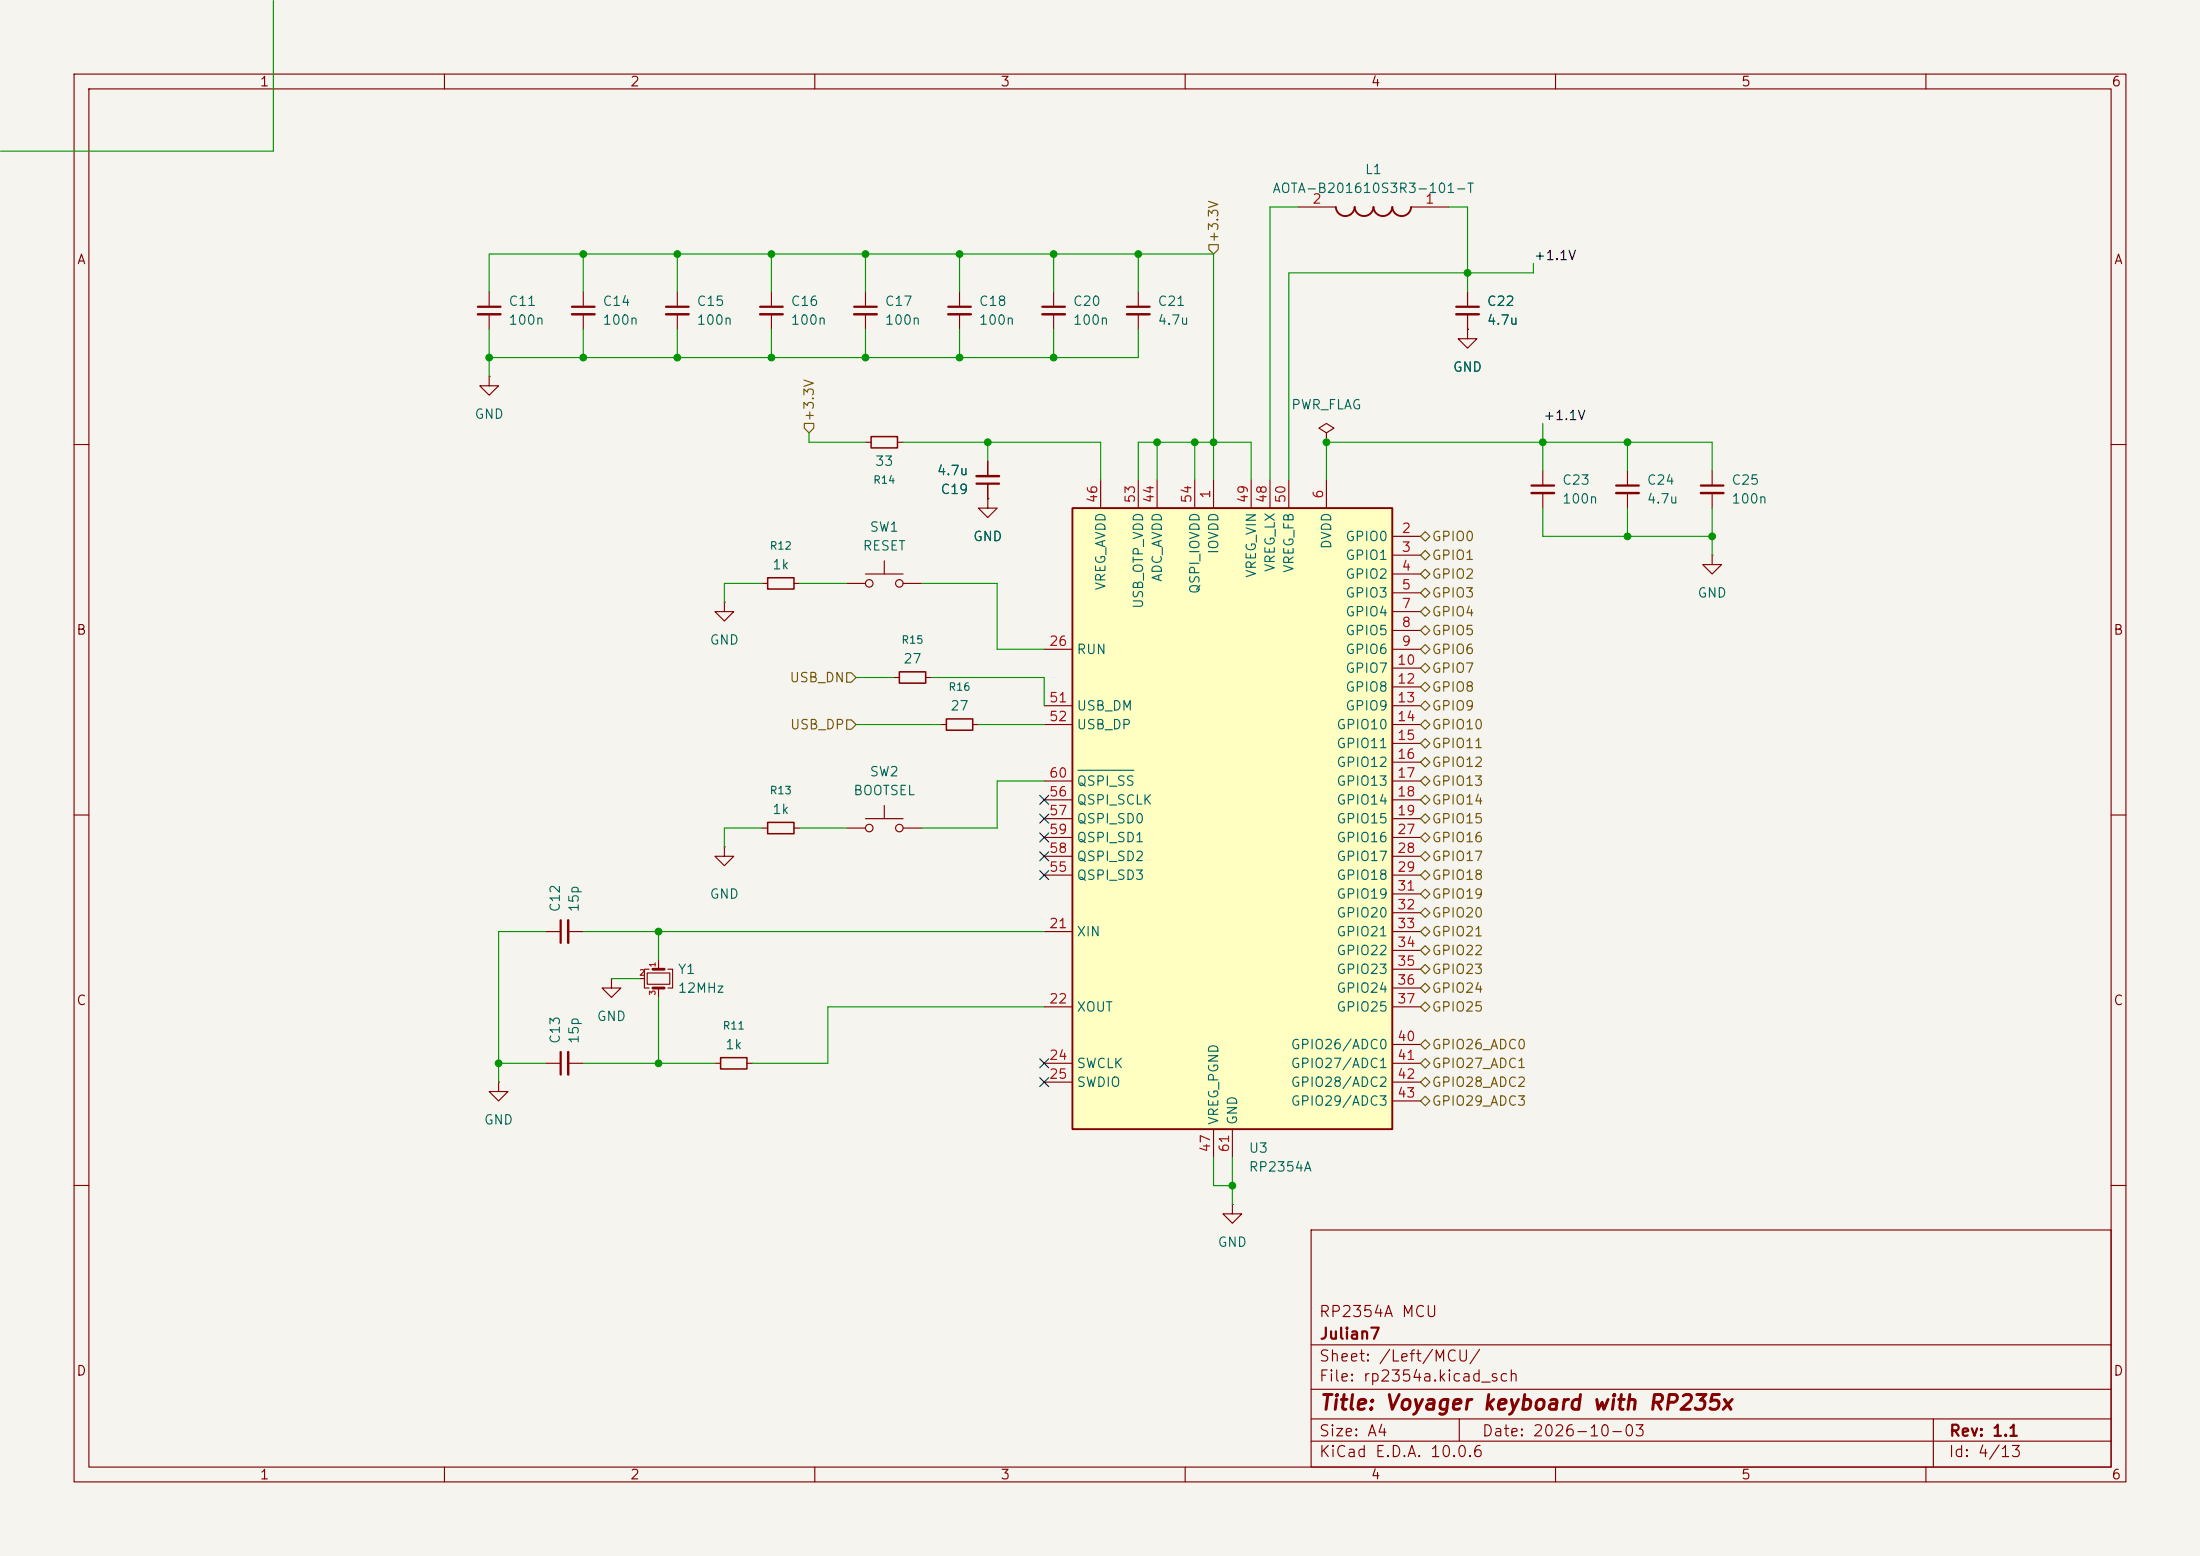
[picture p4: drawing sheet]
<svg xmlns="http://www.w3.org/2000/svg" width="297mm" height="210mm" viewBox="0 0 297 210" stroke-linecap="round" stroke-linejoin="round" font-family="sans-serif">
<path d="M0 0h297v210h-297z" fill="#f5f4ef" stroke="#f5f4ef" stroke-width=".14"/>
<g fill="none" stroke="#840000" stroke-width=".15">
<path d="M10 10h277v190h-277zM12 12h273v186h-273zM60 10v2M110 10v2M160 10v2M210 10v2M260 10v2M78.7 39.4v2M78.7 42.4v2.1M10 60h2M285 60h2M10 110h2"/>
<path d="M285 110h2M96.5 143.5h.8M100.8 143.5h.8M10 160h2M166.4 162.6v1.2h1.2l-1.2 1.3-1.3-1.3h1.3M166.4 162.6h.1M177 166h108v32h-108zM285 160h2M60 198v2M110 198v2M160 198v2M177 194.5h108"/>
<path d="M177 191.5h108M177 187.5h108M177 181.5h108M197 191.5v3M210 198v2M260 198v2M261 191.5v6.5"/>
</g>
<path d="M77.2 41.4h3.1" fill="none" stroke="#840000" stroke-width=".3"/>
<path d="M77.2 42.4h3.1" fill="none" stroke="#840000" stroke-width=".33"/>
<path d="M97.3 142.7h3.5v1.6h-3.5z" fill="none" stroke="#840000" stroke-width=".2"/>
<path d="M144.8 68.6h43.2v83.8h-43.2z" fill="#ffffc2"/>
<path d="M180.3 27.9a1.27 1.27 0 0 0 1.3 1.3 1.27 1.27 0 0 0 1.3-1.3 1.27 1.27 0 0 0 1.2 1.3 1.27 1.27 0 0 0 1.3-1.3 1.27 1.27 0 0 0 1.3 1.3 1.27 1.27 0 0 0 1.3-1.3 1.27 1.27 0 0 0 1.2 1.3 1.27 1.27 0 0 0 1.3-1.3M144.8 68.6h43.2v83.8h-43.2z" fill="none" stroke="#840000" stroke-width=".25"/>
<g fill="none" stroke="#840000" stroke-width=".15">
<path d="M66 39.4v2M91.4 39.4v2M104.1 39.4v2M116.8 39.4v2M129.5 39.4v2M142.2 39.4v2M153.7 39.4v2M175.3 27.9h5M190.5 27.9h5.1M198.1 39.4v2M66 50.8v1.3h1.3l-1.3 1.2-1.2-1.2h1.2M66 50.8h.1"/>
<path d="M66 42.4v2.1M91.4 42.4v2.1M104.1 42.4v2.1M116.8 42.4v2.1M116.8 59.7h.8M121.2 59.7h.7M129.5 42.4v2.1M142.2 42.4v2.1M153.7 42.4v2.1M179.1 58.4l1-.6-1-.6-1 .6 1 .6v1.3M179.1 59.7h.1M198.1 44.5v1.2h1.3l-1.3 1.3-1.3-1.3h1.3"/>
<path d="M198.1 44.5h.1M198.1 42.4v2.1M102.9 78.7h.7M107.2 78.7h.7M114.3 78.7h2.5M116.8 77.5h5.1M119.4 75.7v1.8M121.9 78.7h2.6M133.3 67.3v1.3h1.3l-1.3 1.3-1.2-1.3h1.2M133.3 67.3h.1M133.3 62.2v2.1M133.3 65.3v2"/>
<path d="M148.6 64.8v3.8M153.7 64.8v3.8M156.2 64.8v3.8M161.3 64.8v3.8M163.8 64.8v3.8M168.9 64.8v3.8M171.4 64.8v3.8M174 64.8v3.8M179.1 64.8v3.8M188 72.4h3.8M188 74.9h3.8M188 77.5h3.8"/>
<path d="M208.3 63.5v2M208.3 66.5v2.1M219.7 63.5v2M219.7 66.5v2.1M231.1 74.9v1.3h1.3l-1.3 1.3-1.2-1.3h1.2M231.1 74.9h.1M231.1 63.5v2M231.1 66.5v2.1M97.8 81.3v1.3h1.3l-1.3 1.2-1.3-1.2h1.3M97.8 81.3h.1M120.6 91.4h.8M125 91.4h.7"/>
<path d="M127 97.8h.8M131.3 97.8h.8M141 87.6h3.8M141 95.3h3.8M141 97.8h3.8M188 80h3.8M188 82.6h3.8M188 85.1h3.8M188 87.6h3.8M188 90.2h3.8M188 92.7h3.8M188 95.3h3.8"/>
<path d="M188 97.8h3.8M97.8 114.3v1.3h1.3l-1.3 1.2-1.3-1.2h1.3M97.8 114.3h.1M102.9 111.8h.7M107.2 111.8h.7M114.3 111.8h2.5M116.8 110.5h5.1M119.4 108.7v1.8M121.9 111.8h2.6M141 105.4h3.8M141 108h3.8M141 110.5h3.8"/>
<path d="M141 113h3.8M141 115.6h3.8M141 118.1h3.8M188 100.3h3.8M188 102.9h3.8M188 105.4h3.8M188 108h3.8M188 110.5h3.8M188 113h3.8M188 115.6h3.8M188 118.1h3.8M73.7 125.7h2"/>
<path d="M76.7 125.7h2M82.5 132.1v1.3h1.3l-1.3 1.2-1.2-1.2h1.2M82.5 132.1h.1M86.4 132.1h.6M87.4 131.3h3v1.5h-3zM87.6 130.8h-.6v2.6h.6M88.9 129.5v1.3M88.9 133.4v1.2M90.2 130.8h.6v2.6h-.6M141 125.7h3.8M141 135.9h3.8M188 125.7h3.8"/>
<path d="M188 135.9h3.8M188 120.7h3.8M188 123.2h3.8M188 128.3h3.8M188 130.8h3.8M188 133.4h3.8M67.3 146.1v1.2h1.3l-1.3 1.3-1.3-1.3h1.3M67.3 146.1h.1M73.7 143.5h2M76.7 143.5h2M141 143.5h3.8M141 146.1h3.8"/>
<path d="M163.8 152.4v3.8M166.4 152.4v3.8M188 143.5h3.8M188 146.1h3.8M188 141h3.8M188 148.6h3.8"/>
<circle cx="117.3" cy="78.7" r=".51"/>
<circle cx="121.4" cy="78.7" r=".51"/>
<circle cx="117.3" cy="111.8" r=".51"/>
<circle cx="121.4" cy="111.8" r=".51"/>
</g>
<path d="M145.5 104h7.6" fill="none" stroke="#006464" stroke-width=".15"/>
<g fill="none" stroke="#840000" stroke-width=".3">
<path d="M64.5 41.4h3.1M89.9 41.4h3.1M102.6 41.4h3.1M115.3 41.4h3.1M128 41.4h3.1M140.7 41.4h3.1M152.1 41.4h3.1M196.6 41.4h3M131.8 65.3h3.1M206.8 65.5h3M218.2 65.5h3M229.6 65.5h3.1"/>
<path d="M75.7 124.2v3.1M75.7 142v3"/>
</g>
<g fill="none" stroke="#840000" stroke-width=".33">
<path d="M64.5 42.4h3.1M89.9 42.4h3.1M102.6 42.4h3.1M115.3 42.4h3.1M128 42.4h3.1M140.7 42.4h3.1M152.1 42.4h3.1M196.6 42.4h3M131.8 64.3h3.1M206.8 66.5h3M218.2 66.5h3M229.6 66.5h3.1"/>
<path d="M76.7 124.2v3.1M76.7 142v3"/>
</g>
<path d="M117.6 58.9h3.6v1.6h-3.6zM103.6 78h3.6v1.5h-3.6zM121.4 90.7h3.6v1.5h-3.6zM127.8 97h3.5v1.6h-3.5zM103.6 111h3.6v1.5h-3.6z" fill="none" stroke="#840000" stroke-width=".2"/>
<path d="M88.1 130.8h1.6M88.1 133.4h1.6" fill="none" stroke="#840000" stroke-width=".38"/>
<g fill="none" stroke="#725600" stroke-width=".15">
<path d="M163.2 33h1.3v.7l-.7 .6-.6-.6zM108.6 57.2h1.3v.6l-.7 .6-.6-.6zM191.8 72.4l.6-.6 .6 .6-.6 .6zM191.8 77.5l.6-.7 .6 .7-.6 .6zM192.4 74.3l.6 .6-.6 .7-.6-.7zM114.3 90.8h.6l.7 .6-.7 .7h-.6zM114.3 97.2h.6l.7 .6-.7 .6h-.6zM191.8 80l.6-.6 .6 .6-.6 .6zM191.8 85.1l.6-.6 .6 .6-.6 .6zM191.8 87.6l.6-.6 .6 .6-.6 .7zM191.8 82.6l.6-.7 .6 .7-.6 .6zM191.8 92.7l.6-.6 .6 .6-.6 .6z"/>
<path d="M191.8 95.3l.6-.7 .6 .7-.6 .6zM192.4 89.5l.6 .7-.6 .6-.6-.6zM192.4 97.2l.6 .6-.6 .6-.6-.6zM191.8 110.5l.6-.6 .6 .6-.6 .6zM191.8 105.4l.6-.6 .6 .6-.6 .6zM191.8 100.3l.6-.6 .6 .6-.6 .7zM191.8 102.9l.6-.7 .6 .7-.6 .6zM191.8 108l.6-.7 .6 .7-.6 .6zM191.8 113l.6-.6 .6 .6-.6 .7zM191.8 118.1l.6-.6 .6 .6-.6 .6zM191.8 115.6l.6-.7 .6 .7-.6 .6zM191.8 125.7l.6-.6 .6 .6-.6 .7z"/>
<path d="M191.8 128.3l.6-.7 .6 .7-.6 .6zM191.8 123.2l.6-.6 .6 .6-.6 .6zM191.8 135.9l.6-.6 .6 .6-.6 .6zM191.8 133.4l.6-.7 .6 .7-.6 .6zM191.8 130.8l.6-.6 .6 .6-.6 .6zM192.4 120l.6 .7-.6 .6-.6-.6zM191.8 143.5l.6-.6 .6 .6-.6 .6zM191.8 146.1l.6-.7 .6 .7-.6 .6zM191.8 141l.6-.7 .6 .7-.6 .6zM191.8 148.6l.6-.6 .6 .6-.6 .6z"/>
</g>
<g fill="none" stroke="#009600" stroke-width=".15">
<path d="M36.9 .1v20.3h-36.8M66 39.4v-5.1h97.8v30.5M78.7 34.3v5.1M91.4 34.3v5.1M104.1 34.3v5.1M116.8 34.3v5.1M129.5 34.3v5.1M142.2 34.3v5.1M153.7 34.3v5.1M175.3 27.9h-3.9v36.9M195.6 27.9h2.5v11.5M207 35.6v1.2h-33v28"/>
<path d="M66 44.5v6.3M78.7 44.5v3.8M91.4 44.5v3.8M104.1 44.5v3.8M109.2 58.4v1.3h7.6M116.8 44.5v3.8M121.9 59.7h26.7v5.1M129.5 44.5v3.8M133.3 59.7v2.5M142.2 44.5v3.8M153.7 44.5v3.8h-87.7M156.2 59.7v5.1"/>
<path d="M161.3 59.7v5.1M208.3 57.2v6.3M219.7 59.7v3.8M102.9 78.7h-5.1v2.6M107.9 78.7h6.4M124.5 78.7h10.1v8.9h6.4M153.7 64.8v-5.1h15.2v5.1M208.3 68.6v3.8h22.8M219.7 68.6v3.8M231.1 63.5v-3.8h-52v5.1M231.1 68.6v6.3M115.6 91.4h5"/>
<path d="M115.6 97.8h11.4M125.7 91.4h15.3v3.9M132.1 97.8h8.9M102.9 111.8h-5.1v2.5M107.9 111.8h6.4M141 105.4h-6.4v6.4h-10.1M73.7 125.7h-6.4v20.4M78.7 125.7h62.3M82.5 132.1h3.9M88.9 125.7v3.8M88.9 134.6v8.9M141 135.9h-29.2v7.6h-10.2"/>
<path d="M67.3 143.5h6.4M78.7 143.5h17.8M163.8 156.2v3.8h2.6M166.4 156.2v6.4"/>
</g>
<g fill="none" stroke="#000084" stroke-width=".15">
<path d="M140.4 109.9l1.2 1.2M140.4 112.4l1.2 1.2M140.4 107.3l1.2 1.3M140.4 117.5l1.2 1.2M140.4 115l1.2 1.2M141.6 109.9l-1.2 1.2M141.6 112.4l-1.2 1.2M141.6 107.3l-1.2 1.3M141.6 117.5l-1.2 1.2M141.6 115l-1.2 1.2M140.4 142.9l1.2 1.2M140.4 145.4l1.2 1.3"/>
<path d="M141.6 142.9l-1.2 1.2M141.6 145.4l-1.2 1.3"/>
</g>
<g fill="#009600" stroke="#009600" stroke-width=".14">
<circle cx="198.1" cy="36.8" r=".46"/>
<circle cx="219.7" cy="59.7" r=".46"/>
<circle cx="219.7" cy="72.4" r=".46"/>
<circle cx="179.1" cy="59.7" r=".46"/>
<circle cx="208.3" cy="59.7" r=".46"/>
<circle cx="231.1" cy="72.4" r=".46"/>
<circle cx="66" cy="48.3" r=".46"/>
<circle cx="88.9" cy="125.7" r=".46"/>
<circle cx="78.7" cy="48.3" r=".46"/>
<circle cx="91.4" cy="34.3" r=".46"/>
<circle cx="91.4" cy="48.3" r=".46"/>
<circle cx="104.1" cy="48.3" r=".46"/>
<circle cx="104.1" cy="34.3" r=".46"/>
<circle cx="78.7" cy="34.3" r=".46"/>
<circle cx="67.3" cy="143.5" r=".46"/>
<circle cx="142.2" cy="48.3" r=".46"/>
<circle cx="142.2" cy="34.3" r=".46"/>
<circle cx="153.7" cy="34.3" r=".46"/>
<circle cx="129.5" cy="48.3" r=".46"/>
<circle cx="116.8" cy="48.3" r=".46"/>
<circle cx="161.3" cy="59.7" r=".46"/>
<circle cx="163.8" cy="59.7" r=".46"/>
<circle cx="129.5" cy="34.3" r=".46"/>
<circle cx="116.8" cy="34.3" r=".46"/>
<circle cx="133.3" cy="59.7" r=".46"/>
<circle cx="156.2" cy="59.7" r=".46"/>
<circle cx="88.9" cy="143.5" r=".46"/>
<circle cx="166.4" cy="160" r=".46"/>
</g>
<text font-size="2" fill="#840000" x="178" y="190.8">Title: Voyager keyboard with RP235x</text>
<g font-size="1.5" fill="#840000">
<text x="178" y="178.1">RP2354A MCU</text>
<text x="178" y="184.1">Sheet: /Left/MCU/</text>
<text x="178" y="181.1">Julian7</text>
<text x="178" y="186.8">File: rp2354a.kicad_sch</text>
<text x="178" y="197">KiCad E.D.A. 10.0.6</text>
<text x="178" y="194.2">Size: A4</text>
<text x="200" y="194.2">Date: 2026-10-03</text>
<text x="263" y="197">Id: 4/13</text>
<text x="263" y="194.2">Rev: 1.1</text>
</g>
<g font-size="1.3" fill="#840000">
<text x="35" y="12">1</text>
<text x="85" y="12">2</text>
<text x="135" y="12">3</text>
<text x="185" y="12">4</text>
<text x="235" y="12">5</text>
<text x="285" y="12">6</text>
<text x="10.3" y="36">A</text>
<text x="285.3" y="36">A</text>
<text x="10.2" y="86">B</text>
<text x="285.2" y="86">B</text>
<text x="10.2" y="136">C</text>
<text x="285.2" y="136">C</text>
<text x="10.2" y="186">D</text>
<text x="285.2" y="186">D</text>
<text x="35" y="200">1</text>
<text x="85" y="200">2</text>
<text x="135" y="200">3</text>
<text x="185" y="200">4</text>
<text x="235" y="200">5</text>
<text x="285" y="200">6</text>
</g>
<g font-size="1.3" fill="#006464">
<text x="184.2" y="23.8">L1</text>
<text x="171.7" y="26.4">AOTA-B201610S3R3-101-T</text>
<text x="68.6" y="41.6">C11</text>
<text x="81.3" y="41.6">C14</text>
<text x="94" y="41.6">C15</text>
<text x="106.7" y="41.6">C16</text>
<text x="119.4" y="41.6">C17</text>
<text x="132.1" y="41.6">C18</text>
<text x="144.8" y="41.6">C20</text>
<text x="156.2" y="41.6">C21</text>
<text x="200.6" y="41.6">C22</text>
<text x="68.6" y="44.1">100n</text>
<text x="81.3" y="44.1">100n</text>
<text x="94" y="44.1">100n</text>
<text x="106.7" y="44.1">100n</text>
<text x="119.4" y="44.1">100n</text>
<text x="132.1" y="44.1">100n</text>
<text x="144.8" y="44.1">100n</text>
<text x="156.2" y="44.1">4.7u</text>
<text x="200.6" y="44.1">4.7u</text>
<text x="196.1" y="50.5">GND</text>
<text x="64" y="56.8">GND</text>
<text x="174.2" y="55.6">PWR_FLAG</text>
<text x="118" y="63.2">33</text>
<text x="126.4" y="64.5">4.7u</text>
<text x="210.8" y="65.7">C23</text>
<text x="222.2" y="65.7">C24</text>
<text x="233.7" y="65.7">C25</text>
<text x="126.9" y="67">C19</text>
<text x="210.8" y="68.3">100n</text>
<text x="222.2" y="68.3">4.7u</text>
<text x="233.7" y="68.3">100n</text>
<text x="104.2" y="77.2">1k</text>
<text x="116.4" y="74.6">RESET</text>
<text x="117.3" y="72.1">SW1</text>
<text x="131.3" y="73.4">GND</text>
<text x="164.8" y="74.9" transform="rotate(-90 164.8 74.9)">IOVDD</text>
<text x="172.4" y="77.3" transform="rotate(-90 172.4 77.3)">VREG_LX</text>
<text x="175" y="77.4" transform="rotate(-90 175 77.4)">VREG_FB</text>
<text x="180" y="74.2" transform="rotate(-90 180 74.2)">DVDD</text>
<text x="181.5" y="73.4">GPIO0</text>
<text x="181.5" y="75.9">GPIO1</text>
<text x="149.6" y="79.8" transform="rotate(-90 149.6 79.8)">VREG_AVDD</text>
<text x="154.6" y="82.3" transform="rotate(-90 154.6 82.3)">USB_OTP_VDD</text>
<text x="157.2" y="78.6" transform="rotate(-90 157.2 78.6)">ADC_AVDD</text>
<text x="162.3" y="80.3" transform="rotate(-90 162.3 80.3)">QSPI_IOVDD</text>
<text x="169.9" y="78.1" transform="rotate(-90 169.9 78.1)">VREG_VIN</text>
<text x="181.5" y="78.4">GPIO2</text>
<text x="181.5" y="81">GPIO3</text>
<text x="181.5" y="83.5">GPIO4</text>
<text x="229.1" y="81">GND</text>
<text x="95.7" y="87.3">GND</text>
<text x="121.9" y="89.9">27</text>
<text x="145.3" y="88.6">RUN</text>
<text x="181.5" y="86.1">GPIO5</text>
<text x="181.5" y="88.6">GPIO6</text>
<text x="181.5" y="91.1">GPIO7</text>
<text x="181.5" y="93.7">GPIO8</text>
<text x="128.2" y="96.2">27</text>
<text x="145.3" y="96.2">USB_DM</text>
<text x="145.3" y="98.8">USB_DP</text>
<text x="180.3" y="98.8">GPIO10</text>
<text x="180.3" y="101.3">GPIO11</text>
<text x="181.5" y="96.2">GPIO9</text>
<text x="115.1" y="107.6">BOOTSEL</text>
<text x="117.3" y="105.1">SW2</text>
<text x="145.3" y="106.4">QSPI_SS</text>
<text x="180.3" y="103.8">GPIO12</text>
<text x="180.3" y="106.4">GPIO13</text>
<text x="104.2" y="110.2">1k</text>
<text x="145.3" y="108.9">QSPI_SCLK</text>
<text x="145.3" y="111.5">QSPI_SD0</text>
<text x="145.3" y="114">QSPI_SD1</text>
<text x="180.3" y="108.9">GPIO14</text>
<text x="180.3" y="111.5">GPIO15</text>
<text x="180.3" y="114">GPIO16</text>
<text x="145.3" y="119.1">QSPI_SD3</text>
<text x="145.3" y="116.5">QSPI_SD2</text>
<text x="180.3" y="116.5">GPIO17</text>
<text x="180.3" y="119.1">GPIO18</text>
<text x="75.9" y="123.2" transform="rotate(-90 75.9 123.2)">C12</text>
<text x="78.4" y="123.2" transform="rotate(-90 78.4 123.2)">15p</text>
<text x="95.7" y="121.6">GND</text>
<text x="180.3" y="121.6">GPIO19</text>
<text x="180.3" y="124.2">GPIO20</text>
<text x="91.4" y="131.8">Y1</text>
<text x="145.3" y="126.7">XIN</text>
<text x="180.3" y="126.7">GPIO21</text>
<text x="180.3" y="129.2">GPIO22</text>
<text x="180.3" y="131.8">GPIO23</text>
<text x="91.4" y="134.3">12MHz</text>
<text x="145.3" y="136.9">XOUT</text>
<text x="180.3" y="134.3">GPIO24</text>
<text x="180.3" y="136.9">GPIO25</text>
<text x="75.9" y="141" transform="rotate(-90 75.9 141)">C13</text>
<text x="78.4" y="141" transform="rotate(-90 78.4 141)">15p</text>
<text x="80.5" y="138.1">GND</text>
<text x="97.8" y="141.9">1k</text>
<text x="174.2" y="141.9">GPIO26/ADC0</text>
<text x="145.3" y="144.5">SWCLK</text>
<text x="145.3" y="147">SWDIO</text>
<text x="174.2" y="144.5">GPIO27/ADC1</text>
<text x="174.2" y="147">GPIO28/ADC2</text>
<text x="174.2" y="149.6">GPIO29/ADC3</text>
<text x="65.2" y="152.1">GND</text>
<text x="164.8" y="151.9" transform="rotate(-90 164.8 151.9)">VREG_PGND</text>
<text x="167.3" y="151.9" transform="rotate(-90 167.3 151.9)">GND</text>
<text x="168.5" y="155.9">U3</text>
<text x="168.5" y="158.4">RP2354A</text>
<text x="164.3" y="168.6">GND</text>
</g>
<g font-size="1.3" fill="#a90000">
<text x="177.1" y="27.8">2</text>
<text x="192.3" y="27.8">1</text>
<text x="148.5" y="68" transform="rotate(-90 148.5 68)">46</text>
<text x="153.5" y="68" transform="rotate(-90 153.5 68)">53</text>
<text x="156.1" y="68" transform="rotate(-90 156.1 68)">44</text>
<text x="161.2" y="68" transform="rotate(-90 161.2 68)">54</text>
<text x="163.7" y="67.4" transform="rotate(-90 163.7 67.4)">1</text>
<text x="168.8" y="68" transform="rotate(-90 168.8 68)">49</text>
<text x="171.3" y="68" transform="rotate(-90 171.3 68)">48</text>
<text x="173.9" y="68" transform="rotate(-90 173.9 68)">50</text>
<text x="178.9" y="67.4" transform="rotate(-90 178.9 67.4)">6</text>
<text x="189.1" y="72.3">2</text>
<text x="189.1" y="74.8">3</text>
<text x="189.1" y="77.3">4</text>
<text x="189.1" y="79.9">5</text>
<text x="189.1" y="82.4">7</text>
<text x="141.5" y="87.5">26</text>
<text x="189.1" y="85">8</text>
<text x="189.1" y="87.5">9</text>
<text x="141.5" y="95.1">51</text>
<text x="188.5" y="90">10</text>
<text x="188.5" y="92.6">12</text>
<text x="188.5" y="95.1">13</text>
<text x="141.5" y="97.7">52</text>
<text x="188.5" y="97.7">14</text>
<text x="188.5" y="100.2">15</text>
<text x="141.5" y="107.8">56</text>
<text x="141.5" y="105.3">60</text>
<text x="188.5" y="102.7">16</text>
<text x="188.5" y="105.3">17</text>
<text x="188.5" y="107.8">18</text>
<text x="141.5" y="110.4">57</text>
<text x="141.5" y="112.9">59</text>
<text x="188.5" y="110.4">19</text>
<text x="188.5" y="112.9">27</text>
<text x="141.5" y="118">55</text>
<text x="141.5" y="115.4">58</text>
<text x="188.5" y="115.4">28</text>
<text x="188.5" y="118">29</text>
<text x="141.5" y="125.6">21</text>
<text x="188.5" y="120.5">31</text>
<text x="188.5" y="123.1">32</text>
<text x="188.5" y="125.6">33</text>
<text x="188.5" y="128.1">34</text>
<text x="188.5" y="130.7">35</text>
<text x="141.5" y="135.8">22</text>
<text x="188.5" y="133.2">36</text>
<text x="188.5" y="135.8">37</text>
<text x="141.5" y="143.4">24</text>
<text x="188.5" y="140.8">40</text>
<text x="188.5" y="143.4">41</text>
<text x="141.5" y="145.9">25</text>
<text x="188.5" y="145.9">42</text>
<text x="188.5" y="148.5">43</text>
<text x="163.7" y="155.6" transform="rotate(-90 163.7 155.6)">47</text>
<text x="166.2" y="155.6" transform="rotate(-90 166.2 155.6)">61</text>
</g>
<g font-size="1.3" fill="#725600">
<text x="164.8" y="32.9" transform="rotate(-90 164.8 32.9)">+3.3V</text>
<text x="110.2" y="57" transform="rotate(-90 110.2 57)">+3.3V</text>
<text x="193.2" y="73.4">GPIO0</text>
<text x="193.2" y="75.9">GPIO1</text>
<text x="193.2" y="81">GPIO3</text>
<text x="193.2" y="83.5">GPIO4</text>
<text x="193.2" y="78.4">GPIO2</text>
<text x="193.2" y="86.1">GPIO5</text>
<text x="193.2" y="88.6">GPIO6</text>
<text x="106.5" y="92.4">USB_DN</text>
<text x="193.2" y="93.7">GPIO8</text>
<text x="193.2" y="91.1">GPIO7</text>
<text x="106.6" y="98.8">USB_DP</text>
<text x="193.2" y="98.8">GPIO10</text>
<text x="193.2" y="96.2">GPIO9</text>
<text x="193.2" y="101.3">GPIO11</text>
<text x="193.2" y="106.4">GPIO13</text>
<text x="193.2" y="103.8">GPIO12</text>
<text x="193.2" y="111.5">GPIO15</text>
<text x="193.2" y="108.9">GPIO14</text>
<text x="193.2" y="114">GPIO16</text>
<text x="193.2" y="119.1">GPIO18</text>
<text x="193.2" y="116.5">GPIO17</text>
<text x="193.2" y="121.6">GPIO19</text>
<text x="193.2" y="124.2">GPIO20</text>
<text x="193.2" y="126.7">GPIO21</text>
<text x="193.2" y="129.2">GPIO22</text>
<text x="193.2" y="131.8">GPIO23</text>
<text x="193.2" y="136.9">GPIO25</text>
<text x="193.2" y="134.3">GPIO24</text>
<text x="193.2" y="141.9">GPIO26_ADC0</text>
<text x="193.2" y="144.5">GPIO27_ADC1</text>
<text x="193.2" y="147">GPIO28_ADC2</text>
<text x="193.2" y="149.6">GPIO29_ADC3</text>
</g>
<g font-size="1.3" fill="#0f0f0f">
<text x="207" y="35.4">+1.1V</text>
<text x="208.3" y="57">+1.1V</text>
</g>
<g font-size="1" fill="#006464">
<text x="117.8" y="65.5">R14</text>
<text x="103.8" y="74.4">R12</text>
<text x="121.6" y="87.1">R15</text>
<text x="128" y="93.5">R16</text>
<text x="103.8" y="107.4">R13</text>
<text x="97.5" y="139.2">R11</text>
</g>
<g font-size=".8" fill="#a90000">
<text x="86.2" y="131.9">2</text>
<text x="88.7" y="130.6" transform="rotate(-90 88.7 130.6)">1</text>
<text x="88.7" y="134.4" transform="rotate(-90 88.7 134.4)">3</text>
</g>
</svg>
